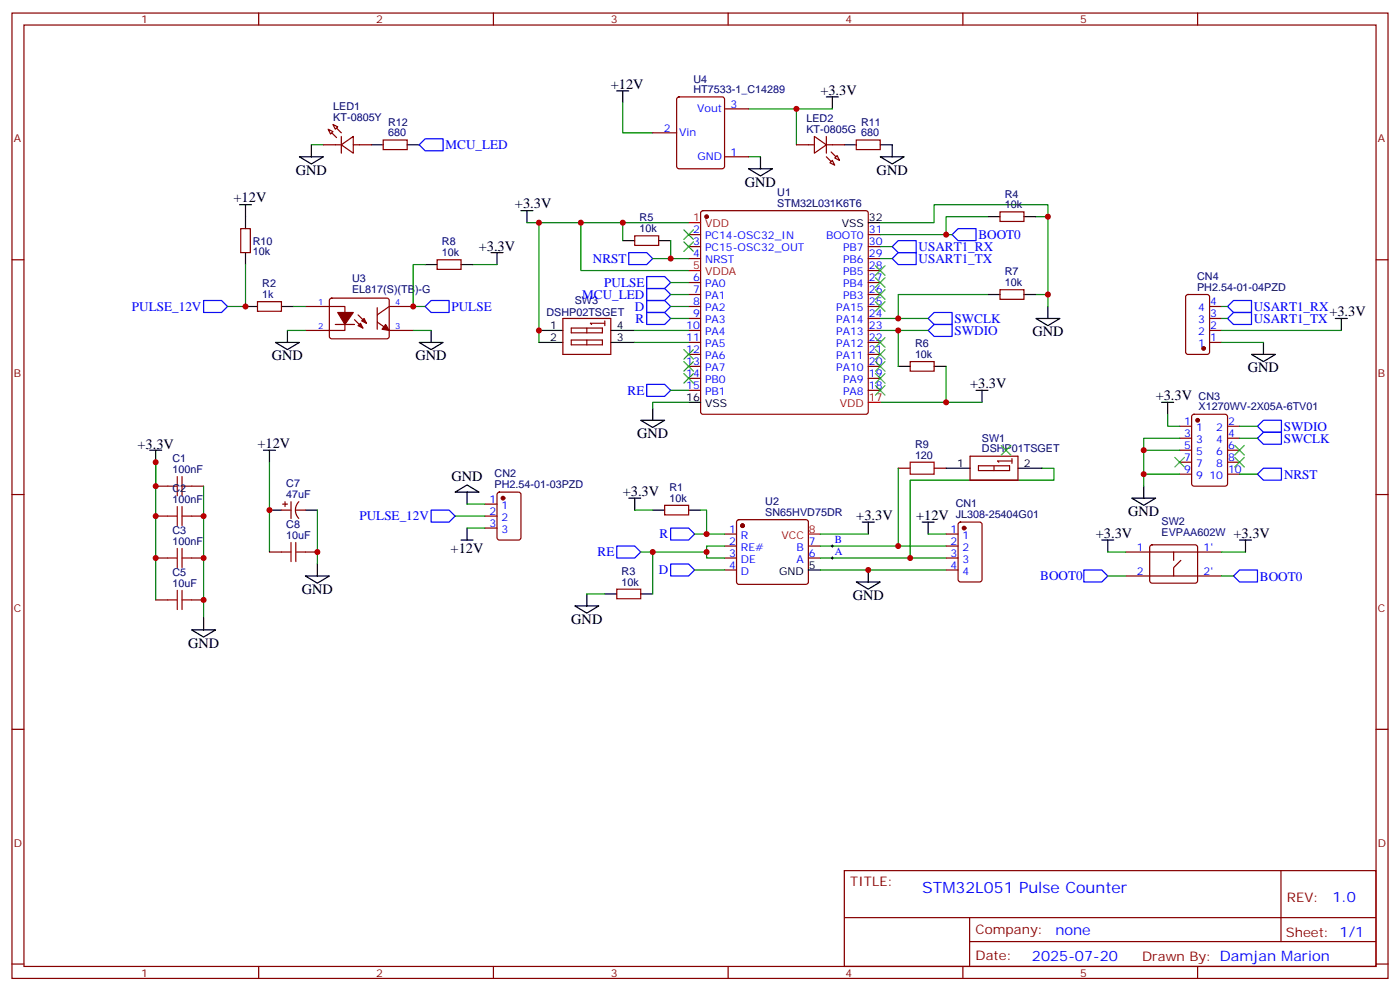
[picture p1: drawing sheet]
<svg xmlns="http://www.w3.org/2000/svg" width="412mm" height="292mm" viewBox="0 0 412 292" stroke-linecap="round" stroke-linejoin="round" font-family="sans-serif">
<g fill="none" stroke="#870000" stroke-width=".35">
<path d="M3.5 3.8h405.4v284.4h-405.4zM7.1 7.4h398.2v277.3h-398.2zM76.2 3.8v3.6M145.3 3.8v3.6M214.5 3.8v3.6M283.6 3.8v3.6M352.8 3.8v3.6M96.7 38.1l1.4 .7-.7 .7zM98.1 36.7l1.4 .7-.7 .7zM192.3 39.1h7M199.6 28.7l.4-.2h12.7l.7 .5v20l-.4 .7h-13l-.6-.5-.1-20zM213.4 32.1h7.1"/>
<path d="M95.2 42.7h5.3M100.5 42.7l3.6-2.5v4.9zM100.5 40.2v4.9M104.1 42.7h5.3M112.9 41.2h7v2.9h-7zM213.4 46.2h7.1M234.6 42.7h5.3M239.9 40.2l3.5 2.5-3.5 2.4zM243.4 42.7h5.3M243.4 40.2v4.9M244.5 47.9l.7-.7 .7 1.4zM245.9 46.5l.7-.7 .7 1.4z"/>
<path d="M252.2 41.2h7.1v2.9h-7.1zM3.5 76.5h3.6M70.9 67.3h2.8v7.1h-2.8zM128.8 76.5h7v2.8h-7zM187 69.5h7v2.8h-7zM202.8 69.1h3.6M202.8 72.6h3.6M202.8 76.2h3.6M206.6 62.3l.5-.2h48l.5 .2 .2 .5v58.5l-.3 .5-.4 .2h-48l-.5-.2-.2-.5v-58.5zM255.8 69.1h3.5M255.8 72.6h3.5M255.8 76.2h3.5"/>
<path d="M255.8 79.7h3.5M294.6 62.4h7v2.8h-7zM405.3 76.5h3.6M75.8 88.9h7.1v2.8h-7.1zM90 90.3h11.6v7h-11.6M97.2 88l.5-.2 16.5 .1 .5 .6-.1 10.9-.7 .4-16.5-.1-.4-.6v-10.6zM98.8 95.6h5.6M104.4 94.2l2.5 2.4M105.5 92.7l2.4 2.5M111.1 90.6v6.4M111.1 94.9l3.6 2.4h7M121.7 90.3h-7l-3.6 2.4"/>
<path d="M165.8 93.8h14.1v10.6h-14.1zM168.3 96.6h9.1v1.4h-9.1zM172.9 96.6v1.4M178.2 95.2h-4.3l.4 .4M178.2 94.5v1.4M202.8 90.3h3.6M202.8 97.3h3.6M202.8 83.2h3.6M202.8 86.7h3.6M202.8 93.8h3.6M255.8 90.3h3.5M255.8 97.3h3.5"/>
<path d="M255.8 83.2h3.5M255.8 86.7h3.5M255.8 93.8h3.5M294.6 85.3h7v2.9h-7zM349.5 87l.5-.3h5.6l.7 .5v16.5l-.5 .6-5.8 .1-.7-.5-.1-16.4zM356.3 90.3h3.5M356.3 97.3h3.5M356.3 93.8h3.5M168.3 100.2h9.1v1.4h-9.1zM172.9 100.2v1.4M202.8 100.9h3.6M202.8 104.4h3.6"/>
<path d="M202.8 107.9h3.6M202.8 111.4h3.6M202.8 115h3.6M255.8 100.9h3.5M255.8 104.4h3.5M255.8 107.9h3.5M255.8 111.4h3.5M255.8 115h3.5M268.1 106.5h7.1v2.8h-7.1zM356.3 100.9h3.5M264.6 137.9h3.5M275.2 137.9h3.5"/>
<path d="M285.8 134.4h14.1v7h-14.1zM288.2 137.2h9.2v1.4h-9.2zM292.8 137.2v1.4M298.1 135.8h-4.2l.3 .3M298.1 135.1v1.4M347.5 125.6h3.5M347.5 139.7h3.5M347.5 129.1h3.5M347.5 136.1h3.5M347.5 132.6h3.5M351.2 122.2l.5-.2h9.2l.6 .5 .1 20-.5 .6-9.4 .1-.6-.5-.1-20zM361.6 125.6h3.5"/>
<path d="M361.6 139.7h3.5M361.6 129.1h3.5M361.6 136.1h3.5M361.6 132.6h3.5M3.5 145.7h3.6M45.9 152h3.5M45.9 143.2h3.5M56.4 152h3.6M56.4 143.2h3.6M82.9 150.2h2.8M83.3 148.5h1.4M84 147.8v1.4"/>
<path d="M85.7 147.8v4.9M87.1 150.2h2.9M88 147.8a3.5 3.5 0 0 0 0 4.9M142.9 148.5h3.5M142.9 152h3.5M142.9 155.5h3.5M146.6 145.2l.5-.2h5.7l.6 .4 .1 13-.5 .6-5.9 .1-.6-.5-.1-12.9zM195.8 148.8h7v2.9h-7zM213.4 157.3h3.6M217.2 153.3l.5-.2h19.7l.5 .2 .2 .5v17.6l-.2 .5-.5 .2h-19.7l-.5-.2-.2-.5v-17.6zM278.7 157.3h3.5M282.5 154l.4-.2h5.7l.6 .4 .1 16.5-.5 .7h-5.9l-.6-.4-.1-16.5z"/>
<path d="M405.3 145.7h3.6M45.9 164.4h3.5M45.9 176.7h3.5M56.4 164.4h3.6M56.4 176.7h3.6M79.4 162.6h3.5M90 162.6h3.5M181.7 173.5h7v2.9h-7zM213.4 160.8h3.6M213.4 164.4h3.6M213.4 167.9h3.6M238.1 160.8h3.6"/>
<path d="M238.1 164.4h3.6M278.7 160.8h3.5M278.7 164.4h3.5M278.7 167.9h3.5M331.6 162.6h28.2M331.6 169.7h28.2M338.9 160.7l.5-.2h12.7l.5 .2 .2 .5v9.9l-.3 .5-.4 .2h-12.7l-.5-.3-.2-.4v-9.9zM345.7 162.6v2.5M347.8 165.1l-2.1 2.1v2.5M3.5 214.8h3.6M405.3 214.8h3.6M248.7 256.4h156.6v28.3h-156.6z"/>
<path d="M377.3 256.5v20.8M248.7 270.3h156.5M285.6 277.3h119.6M285.6 270.3v14.1M3.5 284h3.6M76.2 284.7v3.5M145.3 284.7v3.5M214.5 284.7v3.5M283.6 284.7v3.5M352.8 284.7v3.5M405.3 284h3.6"/>
</g>
<g fill="none" stroke="#000" stroke-width=".35">
<path d="M181.7 26.8h3.5M183.4 26.8v3.5M243.4 28.5h3.5M245.2 28.5v3.6M88.2 46.2h7l-3.5 2.1zM91.7 42.7v3.5M109.4 42.7h3.5M119.9 42.7h3.6M220.5 49.7h7l-3.5 2.1zM224 46.2v3.5M248.7 42.7h3.5M259.3 46.2h7l-3.5 2.1z"/>
<path d="M259.3 42.7h3.5v3.5M70.6 60.3h3.5M72.3 60.3v7M72.3 74.4v3.5M125.2 77.9h3.6M135.8 77.9h3.5M144.6 74.4h3.6M146.4 74.4v3.5M153.5 62.1h3.5M155.2 62.1v3.5M183.4 70.9h3.6M194 70.9h3.6"/>
<path d="M255.8 65.6h3.5M291 63.8h3.6M301.6 63.8h3.6M72.3 90.3h3.5M82.9 90.3h3.5M84.7 97.3v3.6M127 97.3v3.6M158.7 97.3h7.1M179.9 97.3h7.1M291 86.7h3.6M301.6 86.7h3.6M305.2 93.8h7l-3.5 2.1z"/>
<path d="M308.7 90.3v3.5M393.3 93.8h3.6M395.1 93.8v3.5M81.1 100.9h7.1l-3.5 2.1zM123.5 100.9h7l-3.5 2.1zM158.7 100.9h7.1M179.9 100.9h7.1M202.8 118.5h3.6M264.6 107.9h3.5M275.2 107.9h3.5M287.5 115h3.5M289.3 115v3.5"/>
<path d="M342.2 118.5h3.5M344 118.5v3.5M368.7 104.4h7l-3.5 2.1zM372.2 100.9v3.5M44.1 132.6h3.5M45.9 132.6v3.5M77.6 132.6h3.5M79.4 132.6v3.5M188.7 123.8h7.1l-3.5 2.1zM192.3 120.3v3.5M278.7 137.9h7.1M299.9 137.9h7"/>
<path d="M79.4 150.2h3.5M90 150.2h3.5M134.1 145l3.5-2.2 3.5 2.2zM135.8 159.1h3.5M137.6 145v3.5M137.6 155.5v3.6M185.2 146.7h3.5M187 146.7v3.5M192.3 150.2h3.5M202.8 150.2h3.6M254 153.8h3.5M255.8 153.8v3.5"/>
<path d="M271.6 153.8h3.6M273.4 153.8v3.5M324.6 159.1h3.5M326.3 159.1v3.5M333.4 146.7h7l-3.5 2.1zM336.9 143.2v3.5M365.1 159.1h3.6M366.9 159.1v3.5M90 169.7h7l-3.5 2.1zM93.5 166.1v3.6M169.3 178.5h7.1l-3.5 2.1zM172.9 174.9v3.6"/>
<path d="M178.2 174.9h3.5M188.7 174.9h3.6M238.1 167.9h3.6M252.2 171.4h7.1l-3.5 2.1zM255.8 167.9v3.5M56.4 185.5h7.1l-3.5 2.1zM60 182v3.5"/>
</g>
<g fill="#870000" stroke="#870000" stroke-width=".35">
<path d="M99.5 92h4.6l-2.5 3.6z"/>
<path d="M106.5 94.5l.7-.7 .7 1.4z"/>
<path d="M105.5 95.9l.7-.7 .7 1.4z"/>
<path d="M113.6 95.6l1.1 1.7-2.2-.3z"/>
<path d="M97.7 39.1l1.4 1.4z"/>
<path d="M99.1 37.7l1.4 1.4z"/>
<path d="M244.8 44.8l1.4 1.4z"/>
<path d="M243.4 46.2l1.4 1.4z"/>
<circle cx="218.7" cy="154.8" r=".53"/>
<circle cx="148.2" cy="146.7" r=".53"/>
<circle cx="208.1" cy="63.8" r=".53"/>
<circle cx="284" cy="155.5" r=".53"/>
<circle cx="352.8" cy="123.8" r=".53"/>
<circle cx="354.5" cy="102.6" r=".53"/>
</g>
<path d="M202.8 65.6h3.6M202.8 79.7h3.6M255.8 118.5h3.5M238.1 157.3h3.6" fill="none" stroke="#f00" stroke-width=".35"/>
<g fill="none" stroke="#008700" stroke-width=".35">
<path d="M183.4 30.3v8.8h8.9M220.5 32.1h24.7M234.6 32.1v10.6M91.7 42.7h3.5M220.5 46.2h3.5M72.3 77.9v12.4h-5.3M125.2 77.9h-3.5v12.4h3.5M139.3 77.9h7.1M155.2 65.6h47.6M158.7 65.6v35.3M171.1 65.6v14.1h31.7M183.4 65.6v5.3"/>
<path d="M192.3 76.2h10.5M197.6 70.9v5.3M259.3 65.6h15.9v-5.3h33.5v26.4h-3.5M259.3 69.1h21.2M259.3 76.2h3.5M259.3 72.6h3.5M291 63.8h-12.3v5.3M305.2 63.8h3.5M84.7 97.3h5.3M86.4 90.3h3.6M121.7 97.3h5.3M187 97.3h15.8"/>
<path d="M197.6 90.3h5.2M197.6 93.8h5.2M197.6 83.2h5.2M197.6 86.7h5.2M259.3 97.3h14.1M259.3 93.8h14.1M264.6 97.3v10.6M291 86.7h-26.4v7.1M308.7 86.7v3.6M359.8 90.3h1.8M359.8 97.3h35.3M359.8 93.8h1.8"/>
<path d="M187 100.9h15.8M197.6 115h5.2M202.8 118.5h-10.5v1.8M259.3 118.5h30M278.7 107.9v10.6M359.8 100.9h12.4M45.9 136.1v40.6M79.4 136.1v26.5M264.6 137.9v22.9M306.9 137.9h3.5v3.5h-42.3v23M336.9 139.7h10.6M336.9 132.6h10.6"/>
<path d="M344 122v3.6h3.5M347.5 129.1h-10.6v14.1M365.1 139.7h5.3M365.1 129.1h5.3M365.1 125.6h5.3M60 143.2v38.8M93.5 150.2v15.9M134.1 152h8.8M137.6 148.5h5.3M137.6 155.5h5.3M187 150.2h5.3M204.6 157.3h8.8"/>
<path d="M206.4 150.2h1.7v7.1M241.7 157.3h14.1M273.4 157.3h5.3M172.9 174.9h5.3M188.7 162.6h19.4M192.3 162.6v12.3M204.6 167.9h8.8M213.4 160.8h-5.3v3.6h5.3M241.7 167.9h37M241.7 160.8h37M241.7 164.4h37M326.3 162.6h5.3"/>
<path d="M326.3 169.7h5.3M359.8 162.6h7.1M359.8 169.7h3.6"/>
</g>
<g fill="none" stroke="#00f" stroke-width=".35">
<path d="M123.5 42.7l1.7-1.8h5.3v3.5h-5.3zM185.2 74.4h5.3l1.8 1.8-1.8 1.7h-5.3zM262.8 76.2l1.8-1.8h5.3v3.5h-5.3zM262.8 72.6l1.8-1.7h5.3v3.5h-5.3zM280.5 69.1l1.7-1.8h5.3v3.6h-5.3zM60 88.5h5.3l1.7 1.8-1.7 1.7h-5.3zM125.2 90.3l1.8-1.8h5.3v3.5h-5.3zM190.5 88.5h5.3l1.8 1.8-1.8 1.7h-5.3zM190.5 92h5.3l1.8 1.8-1.8 1.8h-5.3zM190.5 81.5h5.3l1.8 1.7-1.8 1.8h-5.3zM190.5 85h5.3l1.8 1.7-1.8 1.8h-5.3zM273.4 97.3l1.8-1.7h5.3v3.5h-5.3z"/>
<path d="M275.2 92h5.3v3.6h-5.3l-1.8-1.8zM361.6 93.8l1.8-1.8h5.3v3.6h-5.3zM361.6 90.3l1.8-1.8h5.3v3.5h-5.3zM190.5 113.2h5.3l1.8 1.8-1.8 1.7h-5.3zM370.4 125.6l1.8-1.8h5.3v3.5h-5.3zM370.4 129.1l1.8-1.8h5.3v3.5h-5.3zM370.4 139.7l1.8-1.8h5.3v3.5h-5.3zM127 150.2h5.3l1.8 1.8-1.8 1.8h-5.3zM197.6 155.5h5.2l1.8 1.8-1.8 1.8h-5.2zM181.7 160.8h5.3l1.7 1.8-1.7 1.8h-5.3zM197.6 166.1h5.2l1.8 1.8-1.8 1.8h-5.2zM319.3 167.9h5.3l1.7 1.8-1.7 1.7h-5.3z"/>
<path d="M365.1 167.9h5.3v3.5h-5.3l-1.7-1.7z"/>
</g>
<g fill="none" stroke="#a10000" stroke-width=".35">
<path d="M268.1 136.1h7.1v3.6h-7.1zM49.4 143.2h2.8M49.4 152h2.8M52.2 140.4v5.6M52.2 149.2v5.6M53.6 143.2h2.8M53.6 140.4v5.6M53.6 149.2v5.6M53.6 152h2.8M85.7 159.8v5.6M87.1 159.8v5.6M49.4 164.4h2.8"/>
<path d="M49.4 176.7h2.8M52.2 161.5v5.7M52.2 173.9v5.6M53.6 161.5v5.7M53.6 173.9v5.6M53.6 164.4h2.8M53.6 176.7h2.8M82.9 162.6h2.8M87.1 162.6h2.9"/>
</g>
<g fill="none" stroke="#3c3" stroke-width=".35">
<path d="M201.4 67.7l2.9 2.8M201.4 71.2l2.9 2.8M204.3 67.7l-2.9 2.8M204.3 71.2l-2.9 2.8M257.9 78.3l2.8 2.8M260.7 78.3l-2.8 2.8M257.9 99.4l2.8 2.9M257.9 88.9l2.8 2.8M257.9 81.8l2.8 2.8M257.9 85.3l2.8 2.9M260.7 99.4l-2.8 2.9M260.7 88.9l-2.8 2.8"/>
<path d="M260.7 81.8l-2.8 2.8M260.7 85.3l-2.8 2.9M201.4 106.5l2.9 2.8M201.4 110l2.9 2.9M201.4 103l2.9 2.8M204.3 106.5l-2.9 2.8M204.3 110l-2.9 2.9M204.3 103l-2.9 2.8M257.9 113.6l2.8 2.8M257.9 110l2.8 2.9M257.9 103l2.8 2.8M257.9 106.5l2.8 2.8"/>
<path d="M260.7 113.6l-2.8 2.8M260.7 110l-2.8 2.9M260.7 103l-2.8 2.8M260.7 106.5l-2.8 2.8M294.9 131.2l2.8 2.8M297.7 131.2l-2.8 2.8M346.1 134.7l2.8 2.8M348.9 134.7l-2.8 2.8M363.7 131.2l2.8 2.8M363.7 134.7l2.8 2.8M366.5 131.2l-2.8 2.8M366.5 134.7l-2.8 2.8"/>
</g>
<path d="M244.8 160.8h.7M244.8 164.4h.7M245.2 160.5v.7M245.2 164v.7" fill="none" stroke="#000" stroke-width=".29"/>
<g fill="#c00">
<circle cx="121.7" cy="90.3" r=".88"/>
<circle cx="255.8" cy="167.9" r=".88"/>
<circle cx="208.1" cy="162.6" r=".88"/>
<circle cx="208.1" cy="157.3" r=".88"/>
<circle cx="192.3" cy="162.6" r=".88"/>
<circle cx="278.7" cy="69.1" r=".88"/>
<circle cx="183.4" cy="65.6" r=".88"/>
<circle cx="197.6" cy="76.2" r=".88"/>
<circle cx="308.7" cy="63.8" r=".88"/>
<circle cx="278.7" cy="118.5" r=".88"/>
<circle cx="264.6" cy="97.3" r=".88"/>
<circle cx="264.6" cy="93.8" r=".88"/>
<circle cx="308.7" cy="86.7" r=".88"/>
<circle cx="171.1" cy="65.6" r=".88"/>
<circle cx="60" cy="152" r=".88"/>
<circle cx="60" cy="164.4" r=".88"/>
<circle cx="45.9" cy="152" r=".88"/>
<circle cx="45.9" cy="164.4" r=".88"/>
<circle cx="45.9" cy="143.2" r=".88"/>
<circle cx="45.9" cy="136.1" r=".88"/>
<circle cx="79.4" cy="150.2" r=".88"/>
<circle cx="93.5" cy="162.6" r=".88"/>
<circle cx="60" cy="176.7" r=".88"/>
<circle cx="268.1" cy="164.4" r=".88"/>
<circle cx="264.6" cy="160.8" r=".88"/>
<circle cx="72.3" cy="90.3" r=".88"/>
<circle cx="336.9" cy="132.6" r=".88"/>
<circle cx="336.9" cy="139.7" r=".88"/>
<circle cx="158.8" cy="65.6" r=".88"/>
<circle cx="158.8" cy="97.3" r=".88"/>
<circle cx="234.6" cy="32.1" r=".88"/>
</g>
<text font-size="4.6" fill="#00f" x="271.6" y="263.1">STM32L051 Pulse Counter</text>
<g font-size="4.2">
<text x="179.9" y="26.1">+12V</text>
<text x="241.7" y="27.8">+3.3V</text>
<text x="87.1" y="51.5">GND</text>
<text x="258.2" y="51.5">GND</text>
<text x="68.8" y="59.6">+12V</text>
<text x="219.4" y="55">GND</text>
<text x="151.7" y="61.3">+3.3V</text>
<text x="141" y="74.1">+3.3V</text>
<text x="391.6" y="93.1">+3.3V</text>
<text x="304.1" y="99.1">GND</text>
<text x="80.1" y="106.2">GND</text>
<text x="122.4" y="106.2">GND</text>
<text x="367.6" y="109.7">GND</text>
<text x="285.8" y="114.3">+3.3V</text>
<text x="340.4" y="117.8">+3.3V</text>
<text x="75.8" y="131.9">+12V</text>
<text x="187.7" y="129.1">GND</text>
<text x="40.5" y="132.3">+3.3V</text>
<text x="133" y="141.7">GND</text>
<text x="183.4" y="146">+3.3V</text>
<text x="252.2" y="153.1">+3.3V</text>
<text x="269.9" y="153.1">+12V</text>
<text x="332.3" y="152">GND</text>
<text x="322.8" y="158.4">+3.3V</text>
<text x="363.4" y="158.4">+3.3V</text>
<text x="132.7" y="163">+12V</text>
<text x="88.9" y="174.9">GND</text>
<text x="251.2" y="176.7">GND</text>
<text x="168.3" y="183.8">GND</text>
<text x="55.4" y="190.8">GND</text>
</g>
<g font-size="4.2" fill="#00f">
<text x="392.5" y="265.7">1.0</text>
<text x="310.9" y="275.3">none</text>
<text x="304" y="283.1">2025-07-20</text>
</g>
<g font-size="3.9" fill="#00f">
<text x="131.2" y="43.9">MCU_LED</text>
<text x="288.2" y="70.4">BOOT0</text>
<text x="174.6" y="77.4">NRST</text>
<text x="270.6" y="73.9">USART1_RX</text>
<text x="270.6" y="77.5">USART1_TX</text>
<text x="171.5" y="88">MCU_LED</text>
<text x="178" y="84.5">PULSE</text>
<text x="38.9" y="91.5">PULSE_12V</text>
<text x="133" y="91.6">PULSE</text>
<text x="187" y="91.5">D</text>
<text x="187.2" y="95.1">R</text>
<text x="281.2" y="95.1">SWCLK</text>
<text x="369.4" y="95.1">USART1_TX</text>
<text x="369.4" y="91.6">USART1_RX</text>
<text x="281.2" y="98.6">SWDIO</text>
<text x="184.9" y="116.2">RE</text>
<text x="378.1" y="130.4">SWCLK</text>
<text x="378.2" y="126.9">SWDIO</text>
<text x="378.2" y="141">NRST</text>
<text x="105.9" y="153.2">PULSE_12V</text>
<text x="194.3" y="158.6">R</text>
<text x="176" y="163.8">RE</text>
<text x="194.1" y="169.1">D</text>
<text x="306.4" y="170.9">BOOT0</text>
<text x="371.1" y="171">BOOT0</text>
</g>
<g font-size="3.9" fill="#800">
<text x="250.5" y="261">TITLE:</text>
<text x="379.1" y="265.7">REV:</text>
<text x="287.4" y="275.2">Company:</text>
<text x="378.7" y="275.8">Sheet: 1/1</text>
<text x="287.4" y="282.9">Date:</text>
<text x="336.4" y="283">Drawn By: Damjan Marion</text>
</g>
<g font-size="3.2" fill="#800">
<text x="41.6" y="6.8">1</text>
<text x="110.8" y="6.8">2</text>
<text x="179.9" y="6.8">3</text>
<text x="249.1" y="6.8">4</text>
<text x="318.2" y="6.8">5</text>
<text x="4.1" y="41.9">A</text>
<text x="405.9" y="41.9">A</text>
<text x="4.1" y="111.1">B</text>
<text x="405.9" y="111.1">B</text>
<text x="4.1" y="180.2">C</text>
<text x="405.9" y="180.2">C</text>
<text x="4.1" y="249.4">D</text>
<text x="405.9" y="249.4">D</text>
<text x="41.6" y="287.7">1</text>
<text x="110.8" y="287.7">2</text>
<text x="179.9" y="287.7">3</text>
<text x="249.1" y="287.7">4</text>
<text x="318.2" y="287.7">5</text>
</g>
<g font-size="3.2" fill="#000080">
<text x="204.3" y="27.4">HT7533-1_C14289</text>
<text x="204.3" y="24.4">U4</text>
<text x="98.2" y="35.6">KT-0805Y</text>
<text x="98.2" y="32.5">LED1</text>
<text x="114.3" y="40.2">680</text>
<text x="114.3" y="37">R12</text>
<text x="237.5" y="39.1">KT-0805G</text>
<text x="237.5" y="36">LED2</text>
<text x="253.7" y="40.2">680</text>
<text x="253.7" y="37">R11</text>
<text x="229" y="57.7">U1</text>
<text x="296" y="58.2">R4</text>
<text x="188.4" y="65.2">R5</text>
<text x="229" y="60.9">STM32L031K6T6</text>
<text x="296" y="61.3">10k</text>
<text x="188.4" y="68.4">10k</text>
<text x="74.4" y="75.1">10k</text>
<text x="74.4" y="72">R10</text>
<text x="130.2" y="75.5">10k</text>
<text x="130.2" y="72.3">R8</text>
<text x="103.7" y="83.1">U3</text>
<text x="296" y="81.1">R7</text>
<text x="352.6" y="82.5">CN4</text>
<text x="77.3" y="87.8">1k</text>
<text x="77.3" y="84.6">R2</text>
<text x="103.7" y="86.3">EL817(S)(TB)-G</text>
<text x="169.3" y="89.5">SW3</text>
<text x="296" y="84.3">10k</text>
<text x="352.6" y="85.7">PH2.54-01-04PZD</text>
<text x="161" y="93.2">DSHP02TSGET</text>
<text x="269.5" y="105.4">10k</text>
<text x="269.5" y="102.3">R6</text>
<text x="353.1" y="117.7">CN3</text>
<text x="353.1" y="120.9">X1270WV-2X05A-6TV01</text>
<text x="269.5" y="132">R9</text>
<text x="289.2" y="130.1">SW1</text>
<text x="50.8" y="136.1">C1</text>
<text x="269.5" y="135.1">120</text>
<text x="289.2" y="133.2">DSHP01TSGET</text>
<text x="50.8" y="139.3">100nF</text>
<text x="84.3" y="143.5">C7</text>
<text x="145.7" y="143.8">PH2.54-01-03PZD</text>
<text x="145.7" y="140.6">CN2</text>
<text x="50.8" y="148.1">100nF</text>
<text x="50.8" y="145">C2</text>
<text x="84.3" y="146.7">47uF</text>
<text x="197.2" y="147.8">10k</text>
<text x="197.2" y="144.6">R1</text>
<text x="225.4" y="148.8">U2</text>
<text x="281.5" y="149.5">CN1</text>
<text x="84.3" y="155.6">C8</text>
<text x="225.4" y="152">SN65HVD75DR</text>
<text x="281.5" y="152.6">JL308-25404G01</text>
<text x="342.2" y="154.8">SW2</text>
<text x="50.8" y="160.5">100nF</text>
<text x="50.8" y="157.3">C3</text>
<text x="84.3" y="158.7">10uF</text>
<text x="342.2" y="157.9">EVPAA602W</text>
<text x="50.8" y="172.8">10uF</text>
<text x="50.8" y="169.7">C5</text>
<text x="183.1" y="172.5">10k</text>
<text x="183.1" y="169.3">R3</text>
</g>
<g font-size="3.2" fill="#00f">
<text x="205.4" y="33.1">Vout</text>
<text x="215.2" y="31.7">3</text>
<text x="195.5" y="38.8">2</text>
<text x="200" y="40.2">Vin</text>
<text x="205.4" y="47.2">GND</text>
<text x="215.2" y="45.8">1</text>
<text x="204.2" y="68.8">2</text>
<text x="207.7" y="70.5">PC14-OSC32_IN</text>
<text x="243.3" y="70.5">BOOT0</text>
<text x="255.9" y="68.8">31</text>
<text x="204.2" y="72.3">3</text>
<text x="204.2" y="75.8">4</text>
<text x="207.7" y="74">PC15-OSC32_OUT</text>
<text x="207.7" y="77.6">NRST</text>
<text x="248.4" y="77.6">PB6</text>
<text x="248.4" y="74">PB7</text>
<text x="255.9" y="75.8">29</text>
<text x="255.9" y="72.3">30</text>
<text x="204.2" y="82.9">6</text>
<text x="248.4" y="81.1">PB5</text>
<text x="255.9" y="82.9">27</text>
<text x="255.9" y="79.3">28</text>
<text x="204.2" y="86.4">7</text>
<text x="204.2" y="89.9">8</text>
<text x="207.7" y="84.6">PA0</text>
<text x="207.7" y="88.2">PA1</text>
<text x="248.4" y="88.2">PB3</text>
<text x="248.4" y="84.6">PB4</text>
<text x="255.9" y="89.9">25</text>
<text x="255.9" y="86.4">26</text>
<text x="356.5" y="89.9">4</text>
<text x="204.2" y="93.5">9</text>
<text x="207.7" y="91.7">PA2</text>
<text x="207.7" y="95.2">PA3</text>
<text x="246.3" y="95.2">PA14</text>
<text x="246.3" y="91.7">PA15</text>
<text x="255.9" y="93.5">24</text>
<text x="353" y="95.2">3</text>
<text x="353" y="91.7">4</text>
<text x="356.5" y="93.5">3</text>
<text x="202.2" y="97">10</text>
<text x="202.2" y="100.5">11</text>
<text x="207.7" y="98.7">PA4</text>
<text x="246.3" y="98.7">PA13</text>
<text x="255.9" y="100.5">22</text>
<text x="255.9" y="97">23</text>
<text x="353" y="98.7">2</text>
<text x="356.5" y="100.5">1</text>
<text x="356.5" y="97">2</text>
<text x="202.2" y="104">12</text>
<text x="202.2" y="107.6">13</text>
<text x="207.7" y="102.3">PA5</text>
<text x="207.7" y="105.8">PA6</text>
<text x="246.3" y="105.8">PA11</text>
<text x="246.3" y="102.3">PA12</text>
<text x="255.9" y="107.6">20</text>
<text x="255.9" y="104">21</text>
<text x="353" y="102.3">1</text>
<text x="202.2" y="111.1">14</text>
<text x="207.7" y="109.3">PA7</text>
<text x="207.7" y="112.9">PB0</text>
<text x="246.3" y="109.3">PA10</text>
<text x="248.4" y="112.9">PA9</text>
<text x="255.9" y="111.1">19</text>
<text x="202.2" y="114.6">15</text>
<text x="207.7" y="116.4">PB1</text>
<text x="248.4" y="116.4">PA8</text>
<text x="255.9" y="114.6">18</text>
<text x="348.8" y="125.2">1</text>
<text x="361.8" y="125.2">2</text>
<text x="348.8" y="128.7">3</text>
<text x="352.3" y="127">1</text>
<text x="352.3" y="130.5">3</text>
<text x="358.3" y="130.5">4</text>
<text x="358.3" y="127">2</text>
<text x="361.8" y="128.7">4</text>
<text x="348.8" y="132.3">5</text>
<text x="348.8" y="135.8">7</text>
<text x="352.3" y="134">5</text>
<text x="352.3" y="137.5">7</text>
<text x="358.3" y="137.5">8</text>
<text x="358.3" y="134">6</text>
<text x="361.8" y="135.8">8</text>
<text x="361.8" y="132.3">6</text>
<text x="348.8" y="139.3">9</text>
<text x="352.3" y="141.1">9</text>
<text x="356.3" y="141.1">10</text>
<text x="361.8" y="139.3">10</text>
<text x="144.2" y="148.1">1</text>
<text x="147.7" y="149.9">1</text>
<text x="144.2" y="151.7">2</text>
<text x="144.2" y="155.2">3</text>
<text x="147.7" y="153.4">2</text>
<text x="147.7" y="157">3</text>
<text x="214.8" y="157">1</text>
<text x="214.8" y="160.5">2</text>
<text x="218.3" y="158.7">R</text>
<text x="238.3" y="160.5">7</text>
<text x="245.9" y="159.9">B</text>
<text x="280" y="157">1</text>
<text x="280" y="160.5">2</text>
<text x="283.5" y="158.7">1</text>
<text x="214.8" y="164">3</text>
<text x="214.8" y="167.5">4</text>
<text x="218.3" y="162.2">RE#</text>
<text x="218.3" y="165.8">DE</text>
<text x="234.6" y="162.2">B</text>
<text x="234.7" y="165.8">A</text>
<text x="238.3" y="164">6</text>
<text x="245.9" y="163.5">A</text>
<text x="280" y="164">3</text>
<text x="280" y="167.5">4</text>
<text x="283.5" y="162.2">2</text>
<text x="283.5" y="165.8">3</text>
<text x="334.9" y="162.2">1</text>
<text x="354.5" y="162.2">1'</text>
<text x="218.3" y="169.3">D</text>
<text x="283.5" y="169.3">4</text>
<text x="334.9" y="169.3">2</text>
<text x="354.5" y="169.3">2'</text>
</g>
<g font-size="3.2" fill="#f00">
<text x="204.2" y="65.2">1</text>
<text x="207.7" y="67">VDD</text>
<text x="204.2" y="79.3">5</text>
<text x="207.7" y="81.1">VDDA</text>
<text x="247.4" y="119.9">VDD</text>
<text x="255.9" y="118.1">17</text>
<text x="230.2" y="158.7">VCC</text>
<text x="238.3" y="157">8</text>
</g>
<g font-size="3.2">
<text x="255.9" y="65.2">32</text>
<text x="248" y="67">VSS</text>
<text x="162" y="97">1</text>
<text x="162" y="100.5">2</text>
<text x="181.7" y="97">4</text>
<text x="181.7" y="100.5">3</text>
<text x="202.2" y="118.1">16</text>
<text x="207.7" y="119.9">VSS</text>
<text x="282" y="137.5">1</text>
<text x="301.6" y="137.5">2</text>
<text x="238.3" y="167.5">5</text>
<text x="229.5" y="169.3">GND</text>
</g>
<g font-size="2.5" fill="#00f">
<text x="93.7" y="89.9">1</text>
<text x="116.4" y="89.9">4</text>
<text x="93.7" y="97">2</text>
<text x="116.4" y="97">3</text>
</g>
</svg>
